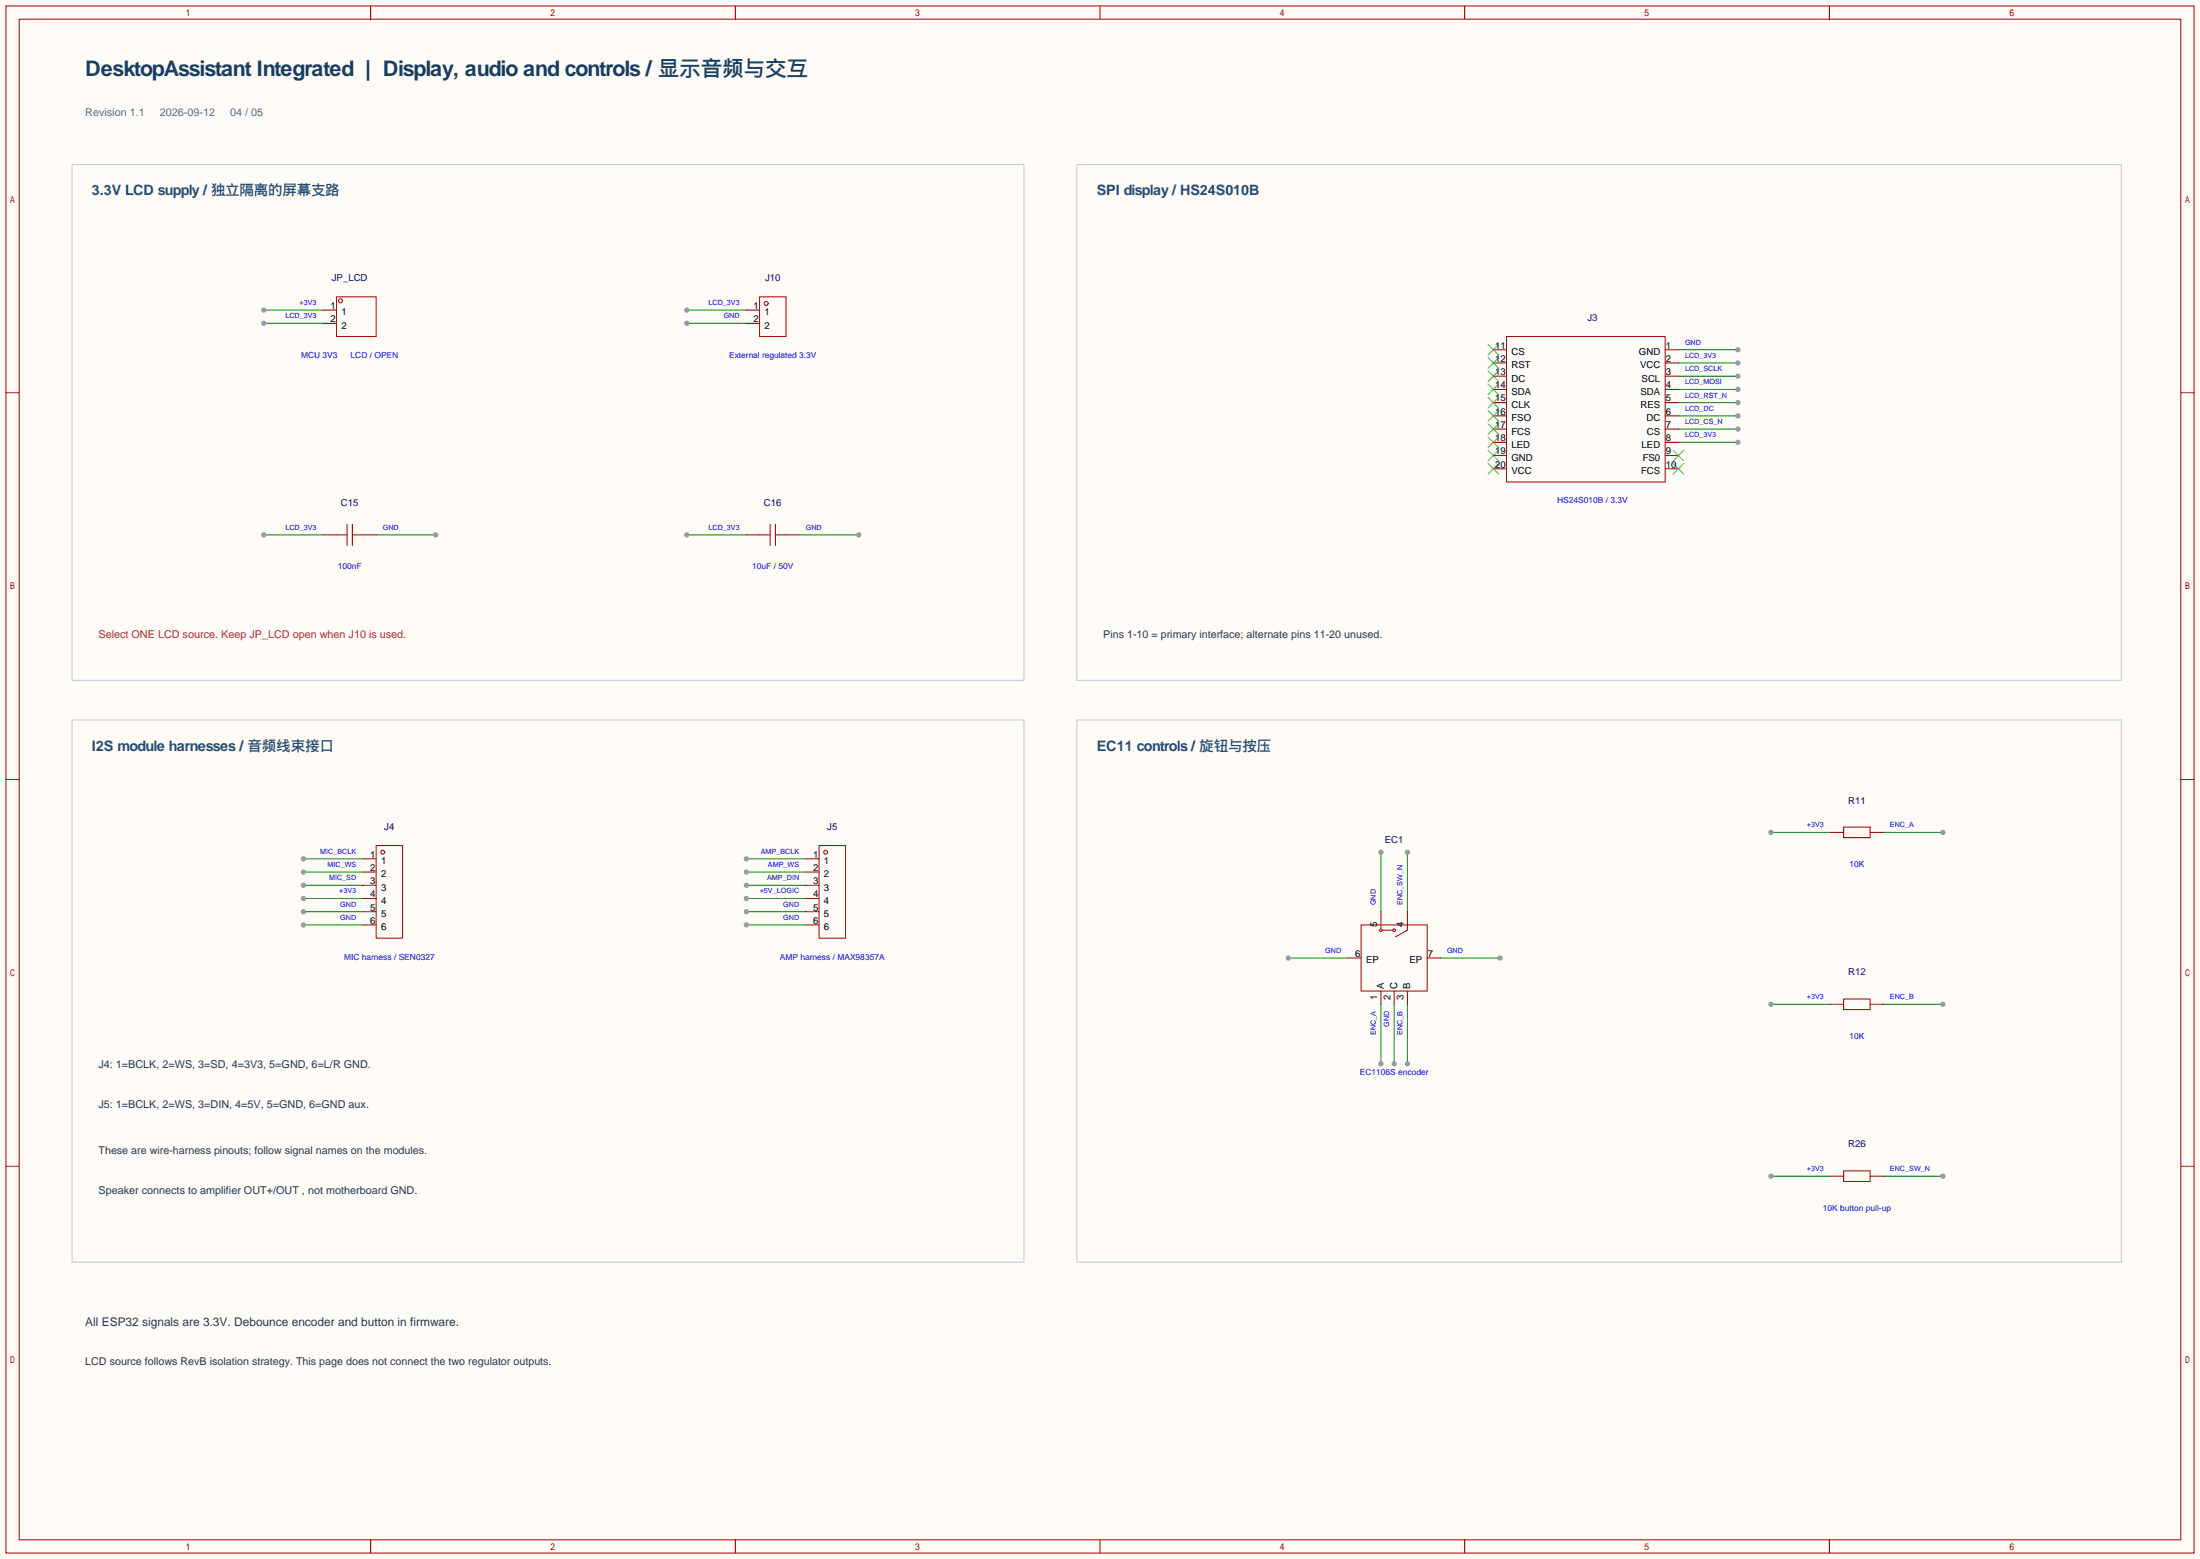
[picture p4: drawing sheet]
<svg xmlns="http://www.w3.org/2000/svg" width="423mm" height="299mm" viewBox="0 0 423 299" stroke-linecap="round" stroke-linejoin="round" font-family="sans-serif">
<path d="M0 0h422.7v299.5h-422.7z" fill="#fffcf7"/>
<path d="M13.8 31.6h182.9v99.1h-182.9zM206.9 31.6h200.6v99.1h-200.6zM13.8 138.3h182.9v104.1h-182.9zM206.9 138.3h200.6v104.1h-200.6z" fill="none" stroke="#bac9d9" stroke-width=".19"/>
<g fill="none" stroke="#a10000" stroke-width=".19">
<path d="M1.1 1.1h420.4v297.2h-420.4zM3.7 3.7h415.3v292.1h-415.3zM71.2 1.1v2.6M141.3 1.1v2.6M211.3 1.1v2.6M281.4 1.1v2.6M351.5 1.1v2.6M1.1 75.4h2.6M419 75.4h2.5M1.1 149.7h2.6M419 149.7h2.5M1.1 224h2.6"/>
<path d="M419 224h2.5M71.2 295.8v2.5M141.3 295.8v2.5M211.3 295.8v2.5M281.4 295.8v2.5M351.5 295.8v2.5"/>
</g>
<path d="M58.3 170.1h11.4" fill="none" stroke="#008700" stroke-width=".19"/>
<circle cx="58.3" cy="170.1" r=".51" fill="#999"/>
<path d="M265.3 192.9v11.4" fill="none" stroke="#008700" stroke-width=".19"/>
<circle cx="265.3" cy="204.3" r=".51" fill="#999"/>
<path d="M58.3 177.7h11.4" fill="none" stroke="#008700" stroke-width=".19"/>
<circle cx="58.3" cy="177.7" r=".51" fill="#999"/>
<path d="M143.4 175.1h11.4" fill="none" stroke="#008700" stroke-width=".19"/>
<circle cx="143.4" cy="175.1" r=".51" fill="#999"/>
<path d="M276.7 184h11.5" fill="none" stroke="#008700" stroke-width=".19"/>
<circle cx="288.2" cy="184" r=".51" fill="#999"/>
<path d="M58.3 167.5h11.4" fill="none" stroke="#008700" stroke-width=".19"/>
<circle cx="58.3" cy="167.5" r=".51" fill="#999"/>
<path d="M143.4 165h11.4" fill="none" stroke="#008700" stroke-width=".19"/>
<circle cx="143.4" cy="165" r=".51" fill="#999"/>
<path d="M58.3 175.1h11.4" fill="none" stroke="#008700" stroke-width=".19"/>
<circle cx="58.3" cy="175.1" r=".51" fill="#999"/>
<path d="M58.3 172.6h11.4" fill="none" stroke="#008700" stroke-width=".19"/>
<circle cx="58.3" cy="172.6" r=".51" fill="#999"/>
<path d="M143.4 172.6h11.4" fill="none" stroke="#008700" stroke-width=".19"/>
<circle cx="143.4" cy="172.6" r=".51" fill="#999"/>
<path d="M153.5 102.7h11.5" fill="none" stroke="#008700" stroke-width=".19"/>
<circle cx="165" cy="102.7" r=".51" fill="#999"/>
<path d="M50.7 102.7h11.4" fill="none" stroke="#008700" stroke-width=".19"/>
<circle cx="50.7" cy="102.7" r=".51" fill="#999"/>
<path d="M361.8 225.9h11.5" fill="none" stroke="#008700" stroke-width=".19"/>
<circle cx="373.3" cy="225.9" r=".51" fill="#999"/>
<path d="M322.5 69.7h11.4" fill="none" stroke="#008700" stroke-width=".19"/>
<circle cx="333.9" cy="69.7" r=".51" fill="#999"/>
<path d="M361.8 159.9h11.5" fill="none" stroke="#008700" stroke-width=".19"/>
<circle cx="373.3" cy="159.9" r=".51" fill="#999"/>
<path d="M340.2 159.9h11.5" fill="none" stroke="#008700" stroke-width=".19"/>
<circle cx="340.2" cy="159.9" r=".51" fill="#999"/>
<path d="M322.5 85h11.4" fill="none" stroke="#008700" stroke-width=".19"/>
<circle cx="333.9" cy="85" r=".51" fill="#999"/>
<path d="M361.8 192.9h11.5" fill="none" stroke="#008700" stroke-width=".19"/>
<circle cx="373.3" cy="192.9" r=".51" fill="#999"/>
<path d="M270.4 163.7v11.4" fill="none" stroke="#008700" stroke-width=".19"/>
<circle cx="270.4" cy="163.7" r=".51" fill="#999"/>
<path d="M265.3 163.7v11.4" fill="none" stroke="#008700" stroke-width=".19"/>
<circle cx="265.3" cy="163.7" r=".51" fill="#999"/>
<path d="M143.4 167.5h11.4" fill="none" stroke="#008700" stroke-width=".19"/>
<circle cx="143.4" cy="167.5" r=".51" fill="#999"/>
<path d="M270.4 192.9v11.4" fill="none" stroke="#008700" stroke-width=".19"/>
<circle cx="270.4" cy="204.3" r=".51" fill="#999"/>
<path d="M143.4 177.7h11.4" fill="none" stroke="#008700" stroke-width=".19"/>
<circle cx="143.4" cy="177.7" r=".51" fill="#999"/>
<path d="M267.8 192.9v11.4" fill="none" stroke="#008700" stroke-width=".19"/>
<circle cx="267.8" cy="204.3" r=".51" fill="#999"/>
<path d="M50.7 59.6h11.4" fill="none" stroke="#008700" stroke-width=".19"/>
<circle cx="50.7" cy="59.6" r=".51" fill="#999"/>
<path d="M132 62.1h11.4" fill="none" stroke="#008700" stroke-width=".19"/>
<circle cx="132" cy="62.1" r=".51" fill="#999"/>
<path d="M132 59.6h11.4" fill="none" stroke="#008700" stroke-width=".19"/>
<circle cx="132" cy="59.6" r=".51" fill="#999"/>
<path d="M247.5 184h11.5" fill="none" stroke="#008700" stroke-width=".19"/>
<circle cx="247.5" cy="184" r=".51" fill="#999"/>
<path d="M72.3 102.7h11.4" fill="none" stroke="#008700" stroke-width=".19"/>
<circle cx="83.7" cy="102.7" r=".51" fill="#999"/>
<path d="M50.7 62.1h11.4" fill="none" stroke="#008700" stroke-width=".19"/>
<circle cx="50.7" cy="62.1" r=".51" fill="#999"/>
<path d="M132 102.7h11.4" fill="none" stroke="#008700" stroke-width=".19"/>
<circle cx="132" cy="102.7" r=".51" fill="#999"/>
<path d="M340.2 225.9h11.5" fill="none" stroke="#008700" stroke-width=".19"/>
<circle cx="340.2" cy="225.9" r=".51" fill="#999"/>
<path d="M322.5 67.2h11.4" fill="none" stroke="#008700" stroke-width=".19"/>
<circle cx="333.9" cy="67.2" r=".51" fill="#999"/>
<path d="M340.2 192.9h11.5" fill="none" stroke="#008700" stroke-width=".19"/>
<circle cx="340.2" cy="192.9" r=".51" fill="#999"/>
<path d="M322.5 72.3h11.4" fill="none" stroke="#008700" stroke-width=".19"/>
<circle cx="333.9" cy="72.3" r=".51" fill="#999"/>
<path d="M322.5 74.8h11.4" fill="none" stroke="#008700" stroke-width=".19"/>
<circle cx="333.9" cy="74.8" r=".51" fill="#999"/>
<path d="M322.5 77.3h11.4" fill="none" stroke="#008700" stroke-width=".19"/>
<circle cx="333.9" cy="77.3" r=".51" fill="#999"/>
<path d="M322.5 79.9h11.4" fill="none" stroke="#008700" stroke-width=".19"/>
<circle cx="333.9" cy="79.9" r=".51" fill="#999"/>
<path d="M322.5 82.4h11.4" fill="none" stroke="#008700" stroke-width=".19"/>
<circle cx="333.9" cy="82.4" r=".51" fill="#999"/>
<path d="M143.4 170.1h11.4" fill="none" stroke="#008700" stroke-width=".19"/>
<circle cx="143.4" cy="170.1" r=".51" fill="#999"/>
<path d="M58.3 165h11.4" fill="none" stroke="#008700" stroke-width=".19"/>
<circle cx="58.3" cy="165" r=".51" fill="#999"/>
<g fill="none" stroke="#870000" stroke-width=".19">
<path d="M62.1 59.6h2.5M143.4 59.6h2.5M62.1 62.1h2.5M143.4 62.1h2.5M286.9 67.2h2.5M286.9 69.7h2.5M286.9 72.3h2.5M286.9 74.8h2.5M286.9 77.3h2.5M286.9 79.9h2.5M319.9 67.2h2.6M319.9 69.7h2.6"/>
<path d="M319.9 72.3h2.6M319.9 74.8h2.6M319.9 77.3h2.6M319.9 79.9h2.6M286.9 82.4h2.5M286.9 85h2.5M286.9 87.5h2.5M286.9 90h2.5M319.9 82.4h2.6M319.9 85h2.6M319.9 87.5h2.6M319.9 90h2.6"/>
<path d="M62.1 102.7h2.5M69.7 102.7h2.6M143.4 102.7h2.5M151 102.7h2.5M351.7 159.9h2.5M359.3 159.9h2.5M69.7 165h2.6M69.7 167.5h2.6M69.7 170.1h2.6M69.7 172.6h2.6M69.7 175.1h2.6M69.7 177.7h2.6"/>
<path d="M154.8 165h2.6M154.8 167.5h2.6M154.8 170.1h2.6M154.8 172.6h2.6M154.8 175.1h2.6M154.8 177.7h2.6M265.3 175.1v2.6M270.4 175.1v2.6M259 184h2.5M265.3 190.4v2.5M267.8 190.4v2.5M270.4 190.4v2.5"/>
<path d="M274.2 184h2.5M351.7 192.9h2.5M359.3 192.9h2.5M351.7 225.9h2.5M359.3 225.9h2.5"/>
</g>
<g fill="none" stroke="#a10000" stroke-width=".19">
<path d="M64.6 57h7.7v7.6h-7.7zM145.9 57h5.1v7.6h-5.1zM289.4 64.6h30.5v28h-30.5zM64.6 102.7h2.1M66.7 100.7v4.1M67.7 102.7h2M67.7 100.7v4.1M145.9 102.7h2.1M148 100.7v4.1M149 102.7h2M149 100.7v4.1M354.2 158.9h5.1v2h-5.1z"/>
<path d="M72.3 162.4h5v17.8h-5zM157.4 162.4h5v17.8h-5zM261.5 177.7h12.7v12.7h-12.7zM265.3 177.7v.7M265.6 178.7h2M270.4 177.7v1l-2.3 1.3M354.2 191.9h5.1v2h-5.1zM354.2 224.9h5.1v2h-5.1z"/>
<circle cx="65.4" cy="57.8" r=".38"/>
<circle cx="147.2" cy="58.3" r=".38"/>
<circle cx="73.5" cy="163.7" r=".38"/>
<circle cx="158.6" cy="163.7" r=".38"/>
<circle cx="265.3" cy="178.7" r=".25"/>
<circle cx="267.8" cy="178.7" r=".25"/>
</g>
<g fill="none" stroke="#3c3" stroke-width=".19">
<path d="M285.9 68.7l2 2M285.9 71.2l2 2.1M285.9 73.8l2 2M285.9 76.3l2 2.1M285.9 78.9l2 2M285.9 66.2l2 2M287.9 68.7l-2 2M287.9 71.2l-2 2.1M287.9 73.8l-2 2M287.9 76.3l-2 2.1M287.9 78.9l-2 2M287.9 66.2l-2 2"/>
<path d="M285.9 81.4l2 2M285.9 83.9l2 2.1M285.9 86.5l2 2M285.9 89l2 2.1M287.9 81.4l-2 2M287.9 83.9l-2 2.1M287.9 86.5l-2 2M287.9 89l-2 2.1M321.4 86.5l2.1 2M321.4 89l2.1 2.1M323.5 86.5l-2.1 2M323.5 89l-2.1 2.1"/>
</g>
<text font-size="4.1" fill="#183f62" x="16.4" y="14.6">DesktopAssistant Integrated | Display, audio and controls / 显示音频与交互</text>
<g font-size="2.8" fill="#214f78">
<text x="17.7" y="144.2">I2S module harnesses / 音频线束接口</text>
<text x="210.7" y="144.2">EC11 controls / 旋钮与按压</text>
</g>
<g font-size="2.7" fill="#214f78">
<text x="17.7" y="37.5">3.3V LCD supply / 独立隔离的屏幕支路</text>
<text x="210.7" y="37.5">SPI display / HS24S010B</text>
</g>
<text font-size="2.3" fill="#26364a" x="16.4" y="254.7">All ESP32 signals are 3.3V. Debounce encoder and button in firmware.</text>
<g font-size="2.1" fill="#576a7d">
<text x="16.4" y="22.3">Revision 1.1</text>
<text x="30.7" y="22.3">2026-09-12</text>
<text x="44.2" y="22.3">04 / 05</text>
</g>
<text font-size="2.1" fill="#a02c2c" x="18.9" y="122.6">Select ONE LCD source. Keep JP_LCD open when J10 is used.</text>
<g font-size="2.1" fill="#26364a">
<text x="212" y="122.6">Pins 1-10 = primary interface; alternate pins 11-20 unused.</text>
<text x="18.9" y="205.2">J4: 1=BCLK, 2=WS, 3=SD, 4=3V3, 5=GND, 6=L/R GND.</text>
<text x="18.9" y="212.8">J5: 1=BCLK, 2=WS, 3=DIN, 4=5V, 5=GND, 6=GND aux.</text>
<text x="18.9" y="221.6">These are wire-harness pinouts; follow signal names on the modules.</text>
<text x="18.9" y="229.3">Speaker connects to amplifier OUT+/OUT , not motherboard GND.</text>
<text x="16.4" y="262.3">LCD source follows RevB isolation strategy. This page does not connect the two regulator outputs.</text>
</g>
<g font-size="1.8">
<text x="63.5" y="59.3">1</text>
<text x="144.8" y="59.3">1</text>
<text x="63.5" y="61.9">2</text>
<text x="65.6" y="60.6">1</text>
<text x="65.6" y="63.1">2</text>
<text x="144.8" y="61.9">2</text>
<text x="146.9" y="60.6">1</text>
<text x="146.9" y="63.1">2</text>
<text x="287.3" y="69.5">12</text>
<text x="287.3" y="67">11</text>
<text x="290.4" y="70.8">RST</text>
<text x="290.4" y="68.2">CS</text>
<text x="314.9" y="68.2">GND</text>
<text x="315.1" y="70.8">VCC</text>
<text x="320" y="67">1</text>
<text x="320" y="69.5">2</text>
<text x="287.3" y="72">13</text>
<text x="287.3" y="74.6">14</text>
<text x="287.3" y="77.1">15</text>
<text x="290.4" y="73.3">DC</text>
<text x="290.4" y="75.8">SDA</text>
<text x="315.2" y="75.8">SDA</text>
<text x="315.4" y="73.3">SCL</text>
<text x="320" y="72">3</text>
<text x="320" y="74.6">4</text>
<text x="320" y="77.1">5</text>
<text x="287.3" y="79.7">16</text>
<text x="287.3" y="82.2">17</text>
<text x="290.4" y="78.4">CLK</text>
<text x="290.4" y="80.9">FSO</text>
<text x="290.4" y="83.5">FCS</text>
<text x="315.2" y="78.4">RES</text>
<text x="316.3" y="80.9">DC</text>
<text x="316.4" y="83.5">CS</text>
<text x="320" y="79.7">6</text>
<text x="320" y="82.2">7</text>
<text x="287.3" y="84.7">18</text>
<text x="287.3" y="87.3">19</text>
<text x="287.3" y="89.8">20</text>
<text x="290.4" y="86">LED</text>
<text x="290.4" y="88.5">GND</text>
<text x="315.4" y="86">LED</text>
<text x="315.6" y="88.5">FS0</text>
<text x="320" y="84.7">8</text>
<text x="320" y="87.3">9</text>
<text x="320" y="89.8">10</text>
<text x="290.4" y="91.1">VCC</text>
<text x="315.3" y="91.1">FCS</text>
<text x="71.1" y="164.7">1</text>
<text x="71.1" y="167.3">2</text>
<text x="73.2" y="166">1</text>
<text x="156.2" y="164.7">1</text>
<text x="156.2" y="167.3">2</text>
<text x="158.3" y="166">1</text>
<text x="71.1" y="169.8">3</text>
<text x="71.1" y="172.4">4</text>
<text x="73.2" y="168.6">2</text>
<text x="73.2" y="171.1">3</text>
<text x="73.2" y="173.6">4</text>
<text x="156.2" y="169.8">3</text>
<text x="156.2" y="172.4">4</text>
<text x="158.3" y="168.6">2</text>
<text x="158.3" y="171.1">3</text>
<text x="158.3" y="173.6">4</text>
<text x="71.1" y="174.9">5</text>
<text x="71.1" y="177.4">6</text>
<text x="73.2" y="176.2">5</text>
<text x="73.2" y="178.7">6</text>
<text x="156.2" y="174.9">5</text>
<text x="156.2" y="177.4">6</text>
<text x="158.3" y="176.2">5</text>
<text x="158.3" y="178.7">6</text>
<text x="264.6" y="178" transform="rotate(-90 264.6 178)">5</text>
<text x="269.7" y="178" transform="rotate(-90 269.7 178)">4</text>
<text x="260.3" y="183.8">6</text>
<text x="262.4" y="185.1">EP</text>
<text x="270.8" y="185.1">EP</text>
<text x="274.3" y="183.8">7</text>
<text x="265.9" y="189.9" transform="rotate(-90 265.9 189.9)">A</text>
<text x="268.4" y="189.9" transform="rotate(-90 268.4 189.9)">C</text>
<text x="270.9" y="189.9" transform="rotate(-90 270.9 189.9)">B</text>
<text x="264.6" y="192" transform="rotate(-90 264.6 192)">1</text>
<text x="267.1" y="192" transform="rotate(-90 267.1 192)">2</text>
<text x="269.7" y="192" transform="rotate(-90 269.7 192)">3</text>
</g>
<g font-size="1.8" fill="#000080">
<text x="63.7" y="54">JP_LCD</text>
<text x="147" y="54">J10</text>
<text x="305" y="61.6">J3</text>
<text x="65.5" y="97.2">C15</text>
<text x="146.8" y="97.2">C16</text>
<text x="355" y="154.4">R11</text>
<text x="73.8" y="159.4">J4</text>
<text x="158.9" y="159.4">J5</text>
<text x="266" y="162">EC1</text>
<text x="355" y="187.4">R12</text>
<text x="355" y="220.4">R26</text>
</g>
<g font-size="1.6" fill="#00f">
<text x="57.8" y="68.8">MCU 3V3</text>
<text x="67.4" y="68.8">LCD / OPEN</text>
<text x="140.1" y="68.7">External regulated 3.3V</text>
<text x="299.2" y="96.7">HS24S010B / 3.3V</text>
<text x="64.9" y="109.4">100nF</text>
<text x="144.5" y="109.4">10uF / 50V</text>
<text x="355.3" y="166.5">10K</text>
<text x="66.1" y="184.3">MIC harness / SEN0327</text>
<text x="149.8" y="184.3">AMP harness / MAX98357A</text>
<text x="355.3" y="199.6">10K</text>
<text x="261.2" y="206.4">EC1106S encoder</text>
<text x="350.2" y="232.6">10K button pull-up</text>
</g>
<g font-size="1.4" fill="#00f">
<text x="57.6" y="58.6">+3V3</text>
<text x="136.1" y="58.6">LCD_3V3</text>
<text x="54.8" y="61.1">LCD_3V3</text>
<text x="139" y="61.1">GND</text>
<text x="323.7" y="68.8">LCD_3V3</text>
<text x="323.7" y="66.2">GND</text>
<text x="323.7" y="71.3">LCD_SCLK</text>
<text x="323.7" y="73.8">LCD_MOSI</text>
<text x="323.7" y="76.4">LCD_RST_N</text>
<text x="323.7" y="84">LCD_3V3</text>
<text x="323.7" y="78.9">LCD_DC</text>
<text x="323.7" y="81.5">LCD_CS_N</text>
<text x="54.8" y="101.8">LCD_3V3</text>
<text x="73.5" y="101.8">GND</text>
<text x="136.1" y="101.8">LCD_3V3</text>
<text x="154.8" y="101.8">GND</text>
<text x="347.1" y="158.9">+3V3</text>
<text x="363.1" y="158.9">ENC_A</text>
<text x="61.5" y="164">MIC_BCLK</text>
<text x="62.9" y="166.5">MIC_WS</text>
<text x="146.2" y="164">AMP_BCLK</text>
<text x="147.5" y="166.5">AMP_WS</text>
<text x="63.2" y="169.1">MIC_SD</text>
<text x="65.2" y="171.6">+3V3</text>
<text x="146" y="171.6">+5V_LOGIC</text>
<text x="147.4" y="169.1">AMP_DIN</text>
<text x="264.3" y="173.9" transform="rotate(-90 264.3 173.9)">GND</text>
<text x="269.4" y="173.9" transform="rotate(-90 269.4 173.9)">ENC_SW_N</text>
<text x="65.4" y="176.7">GND</text>
<text x="65.4" y="174.2">GND</text>
<text x="150.5" y="174.2">GND</text>
<text x="150.5" y="176.7">GND</text>
<text x="254.6" y="183.1">GND</text>
<text x="278" y="183.1">GND</text>
<text x="347.1" y="191.9">+3V3</text>
<text x="363.1" y="191.9">ENC_B</text>
<text x="266.9" y="197.3" transform="rotate(-90 266.9 197.3)">GND</text>
<text x="264.3" y="198.8" transform="rotate(-90 264.3 198.8)">ENC_A</text>
<text x="269.4" y="198.8" transform="rotate(-90 269.4 198.8)">ENC_B</text>
<text x="347.1" y="225">+3V3</text>
<text x="363.1" y="225">ENC_SW_N</text>
</g>
</svg>
